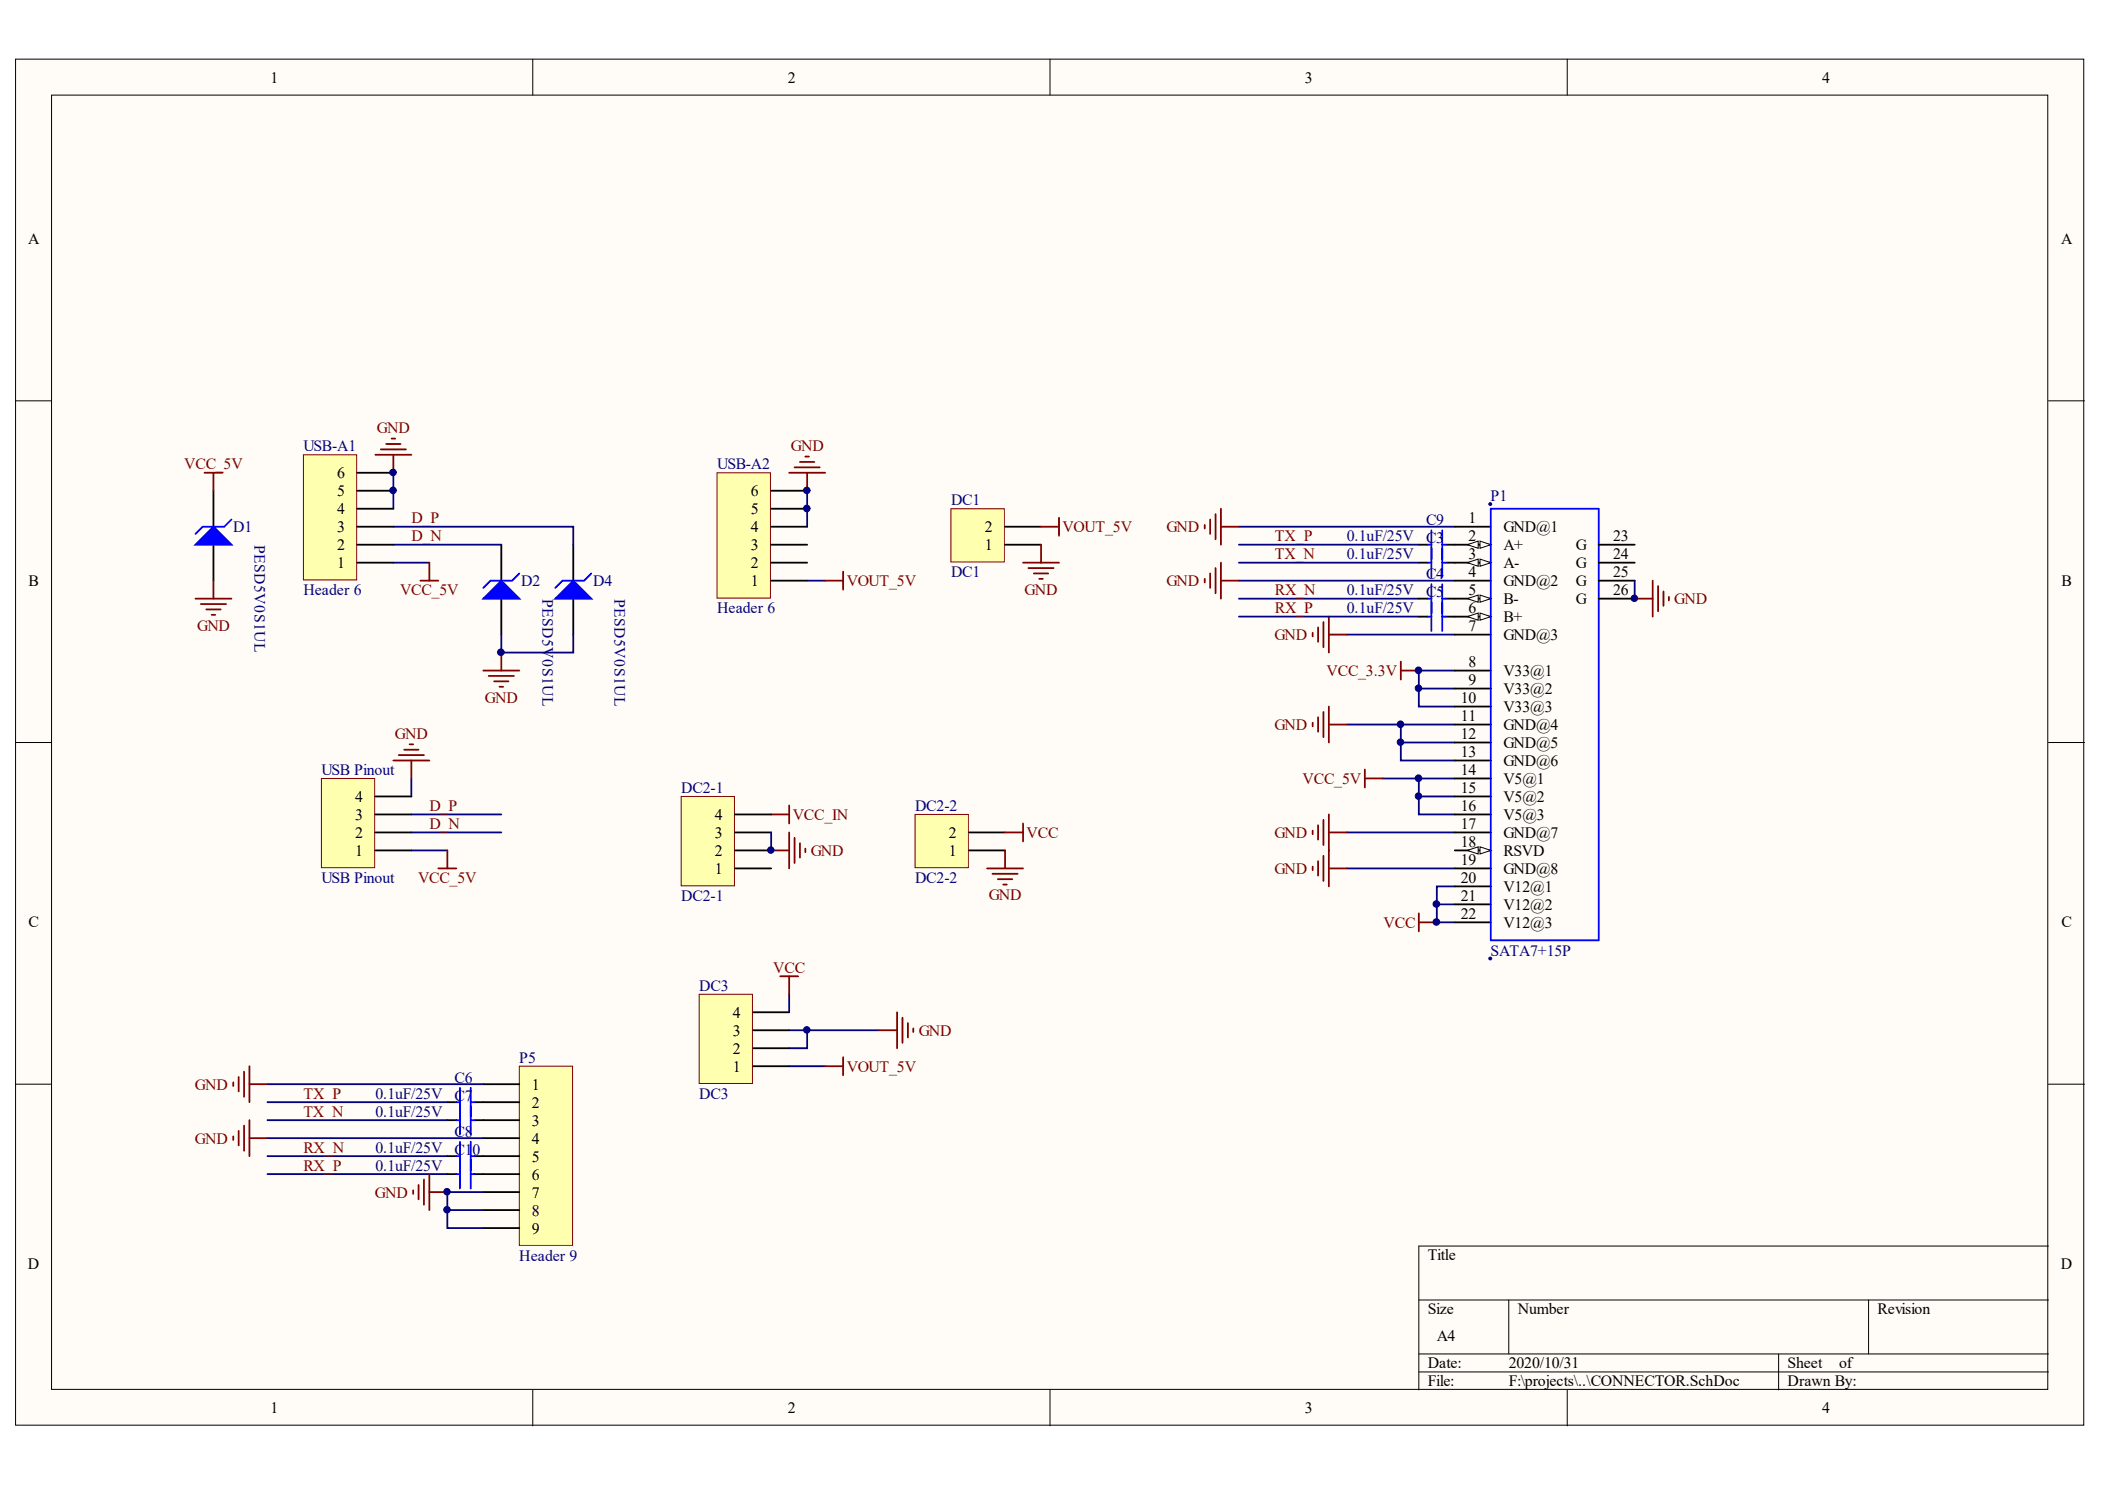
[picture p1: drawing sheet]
<svg xmlns="http://www.w3.org/2000/svg" width="297mm" height="210mm" viewBox="0 0 297 210" stroke-linecap="round" stroke-linejoin="round" font-family="sans-serif">
<g fill="#fffcf8" stroke="#000" stroke-width=".14">
<path d="M2.2 8.3h291.8v192.7h-291.8z"/>
<path d="M7.3 13.4h281.7v182.6h-281.7z"/>
</g>
<g fill="none" stroke="#000" stroke-width=".14">
<path d="M75.2 8.3v5.1M148.2 8.3v5.1M221.2 8.3v5.1M2.2 56.5h5.1M289.1 56.5h5M2.2 104.7h5.1M289.1 104.7h5M2.2 152.9h5.1M289.1 152.9h5M289.1 175.8h-88.9v20.3M75.2 196.1v5M148.2 196.1v5"/>
<path d="M200.2 183.4h88.9M200.2 191h88.9M200.2 193.5h88.9M212.9 183.4v7.6M221.2 196.1v5M251 191v5.1M263.7 183.4v7.6"/>
</g>
<path d="M55.5 79.4h5.1M113.9 69.2v5.1M113.9 81.9h2.5M58 109.8v2.6M58 120h5.1M58 114.9h12.7M58 117.4h12.7" fill="none" stroke="#000080" stroke-width=".25"/>
<g fill="none" stroke="#800000" stroke-width=".25">
<path d="M60.6 79.4v2.5M59.3 81.9h2.6M55.5 107.3h5.1M56.3 106.5h3.5M57 105.8h2.1M57.8 105h.5M58 107.3v2.5M63.1 120v2.5M108.8 114.9h2.6M108.8 120h2.6M111.4 113.6v2.6M111.4 117.4v5.1"/>
<path d="M112.1 118.2v3.5M112.9 118.9v2.1M113.6 119.7v.5M61.9 122.5h2.5"/>
</g>
<path d="M134.2 71.8h7.5v7.5h-7.5z" fill="#ffffb0" stroke="#800000" stroke-width=".14"/>
<path d="M141.8 76.8h5.1M141.8 74.3h5.1" fill="none" stroke="#000" stroke-width=".25"/>
<g fill="none" stroke="#800000" stroke-width=".25">
<path d="M53 64.2h5M53.7 63.4h3.6M54.5 62.6h2M55.3 61.9h.5M55.5 64.2v2.5M111.4 66.7h5M112.1 65.9h3.6M112.9 65.2h2M113.6 64.4h.6M113.9 66.7v2.5M144.4 79.4h5M146.9 76.8v2.6"/>
<path d="M145.1 80.1h3.6M145.9 80.9h2M146.6 81.7h.6"/>
</g>
<path d="M129.1 114.9h7.5v7.5h-7.5z" fill="#ffffb0" stroke="#800000" stroke-width=".14"/>
<path d="M30.1 69.2v5.1M30.1 76.8v5.1M70.7 76.8v5.1M80.9 76.8v5.1M70.7 84.4v5.1M80.9 84.4v5.1M136.7 120h5.1M136.7 117.4h5.1" fill="none" stroke="#000" stroke-width=".25"/>
<g fill="none" stroke="#800000" stroke-width=".25">
<path d="M28.9 66.7h2.5M30.1 66.7v2.5M170 74v.6M170.8 73.3v2M171.5 72.5v3.6M172.3 71.8v5M172.3 79.4v5M172.3 74.3h2.5M27.6 84.4h5.1M28.3 85.2h3.6M29.1 86h2M29.9 86.7h.5"/>
<path d="M30.1 81.9v2.5M68.2 94.6h5.1M69 95.4h3.5M69.7 96.1h2.1M70.5 96.9h.5M70.7 92.1v2.5M170 81.7v.5M170.8 80.9v2M171.5 80.1v3.6M172.3 81.9h2.5M185.2 89.3v.5M186 88.5v2"/>
<path d="M186.8 87.7v3.6M187.5 87v5.1M187.5 99.7v5M187.5 89.5h2.6M197.7 93.3v2.6M197.7 94.6h2.5M141.8 120v2.5M141.8 117.4h2.6M144.4 116.2v2.5M185.2 102v.5M185.2 117.2v.5M186 101.2v2"/>
<path d="M186 116.4v2M186.8 100.4v3.6M186.8 115.7v3.5M187.5 117.4h2.6M187.5 114.9v10.1M187.5 102.2h2.6M192.6 108.5v2.6M192.6 109.8h2.5M139.3 122.5h5.1M140 123.3h3.6M140.8 124h2M141.6 124.8h.5"/>
<path d="M185.2 122.2v.6M186 121.5v2M186.8 120.7v3.6M187.5 122.5h2.6M200.2 128.8v2.6M200.2 130.1h2.6"/>
</g>
<g fill="none" stroke="#000080" stroke-width=".25">
<path d="M55.5 74.3h25.4v2.5M55.5 76.8h15.2M174.8 74.3h30.5M70.7 89.5v2.6h10.2v-2.6M174.8 81.9h30.5M174.8 84.4h25.4M174.8 87h25.4M190.1 89.5h15.2M200.2 97.1h5.1M205.3 94.6h-5.1v5.1h5.1M190.1 102.2h15.2M190.1 117.4h15.2"/>
<path d="M195.1 109.8h10.2M197.7 102.2v5.1h7.6M197.7 104.7h7.6M200.2 109.8v5.1h5.1M200.2 112.4h5.1M190.1 122.5h15.2M202.8 127.6h2.5M205.3 125h-2.5v5.1h2.5"/>
</g>
<g fill="#00f" stroke="#00f" stroke-width=".25">
<path d="M68.2 84.4l2.5-2.5 2.6 2.5z"/>
<path d="M78.4 84.4l2.5-2.5 2.5 2.5z"/>
<path d="M27.6 76.8l2.5-2.5 2.6 2.5z"/>
</g>
<path d="M32.7 73.3l-1.1 1h-3l-1 1M73.3 80.9l-1 1h-3.1l-1 1M83.4 80.9l-1 1h-3l-1 1" fill="none" stroke="#00f" stroke-width=".25"/>
<path d="M73.3 150.4h7.5v25.3h-7.5z" fill="#ffffb0" stroke="#800000" stroke-width=".14"/>
<g fill="none" stroke="#000" stroke-width=".25">
<path d="M200.2 76.8h1.3M200.2 79.4h1.3M204 76.8h1.3M204 79.4h1.3M200.2 84.4h1.3M200.2 87h1.3M204 84.4h1.3M204 87h1.3M63.1 155.5h1.3M63.1 158h1.3M66.9 155.5h6.4M66.9 158h6.4"/>
<path d="M68.2 152.9h5.1M63.1 163.1h1.3M63.1 165.6h1.3M66.9 163.1h6.4M66.9 165.6h6.4M68.2 160.6h5.1M68.2 168.2h5.1M68.2 170.7h5.1M68.2 173.2h5.1"/>
</g>
<path d="M174.8 79.4h25.4M174.8 76.8h25.4M37.7 152.9h30.5M37.7 158h25.4M37.7 155.5h25.4M37.7 160.6h30.5M37.7 163.1h25.4M37.7 165.6h25.4M63.1 170.7h5.1M68.2 168.2h-5.1v5h5.1" fill="none" stroke="#000080" stroke-width=".25"/>
<g fill="none" stroke="#00f" stroke-width=".25">
<path d="M201.5 76.8h.5M201.5 79.4h.5M202 74.8v6.6M203.5 74.8v6.6M203.5 76.8h.5M203.5 79.4h.5M201.5 84.4h.5M201.5 87h.5M202 82.4v6.6M203.5 82.4v6.6M203.5 84.4h.5M203.5 87h.5"/>
<path d="M64.4 155.5h.5M64.4 158h.5M64.9 153.4v6.6M66.4 153.4v6.6M66.4 155.5h.5M66.4 158h.5M64.4 163.1h.5M64.4 165.6h.5M64.9 161.1v6.6M66.4 161.1v6.6M66.4 163.1h.5M66.4 165.6h.5"/>
</g>
<g fill="none" stroke="#800000" stroke-width=".25">
<path d="M146.9 74.3h2.5M149.4 73v2.6M116.4 81.9h2.6M119 80.6v2.6M32.9 152.7v.5M33.7 151.9v2.1M33.7 159.5v2.1M34.4 151.2v3.5M34.4 158.8v3.5M35.2 150.4v5.1M35.2 158v5.1M35.2 152.9h2.5"/>
<path d="M32.9 160.3v.5M35.2 160.6h2.5M58.3 167.9v.5M59.1 167.1v2.1M59.8 166.4v3.5M60.6 165.6v5.1M60.6 168.2h2.5"/>
</g>
<path d="M96.1 112.4h7.5v12.6h-7.5z" fill="#ffffb0" stroke="#800000" stroke-width=".14"/>
<path d="M103.7 120h5.1M103.7 117.4h5.1M103.7 114.9h5.1M103.7 122.5h5.1" fill="none" stroke="#000" stroke-width=".25"/>
<path d="M108.8 117.4v2.6" fill="none" stroke="#000080" stroke-width=".25"/>
<path d="M45.4 109.8h7.5v12.6h-7.5z" fill="#ffffb0" stroke="#800000" stroke-width=".14"/>
<path d="M205.3 74.3h5.1M205.3 76.8h5.1M53 120h5M53 117.4h5M53 114.9h5M53 112.4h5" fill="none" stroke="#000" stroke-width=".25"/>
<g fill="#fffcf8" stroke="#000" stroke-width=".14">
<path d="M208.8 76.3l1.6 .5-1.6 .5z"/>
<path d="M207.1 76.8l1.5-.5v1z"/>
</g>
<path d="M205.3 79.4h5.1" fill="none" stroke="#000" stroke-width=".25"/>
<g fill="#fffcf8" stroke="#000" stroke-width=".14">
<path d="M208.8 78.9l1.6 .5-1.6 .5z"/>
<path d="M207.1 79.4l1.5-.5v1z"/>
</g>
<path d="M205.3 81.9h5.1M205.3 84.4h5.1" fill="none" stroke="#000" stroke-width=".25"/>
<g fill="#fffcf8" stroke="#000" stroke-width=".14">
<path d="M208.8 83.9l1.6 .5-1.6 .6z"/>
<path d="M207.1 84.4l1.5-.5v1.1z"/>
</g>
<path d="M205.3 87h5.1" fill="none" stroke="#000" stroke-width=".25"/>
<g fill="#fffcf8" stroke="#000" stroke-width=".14">
<path d="M208.8 86.5l1.6 .5-1.6 .5z"/>
<path d="M207.1 87l1.5-.5v1z"/>
</g>
<path d="M205.3 89.5h5.1M205.3 94.6h5.1M205.3 97.1h5.1M205.3 99.7h5.1M205.3 102.2h5.1M205.3 104.7h5.1M205.3 107.3h5.1M205.3 109.8h5.1M205.3 112.4h5.1M205.3 114.9h5.1M205.3 117.4h5.1M205.3 120h5.1" fill="none" stroke="#000" stroke-width=".25"/>
<g fill="#fffcf8" stroke="#000" stroke-width=".14">
<path d="M208.8 119.5l1.6 .5-1.6 .5z"/>
<path d="M207.1 120l1.5-.5v1z"/>
</g>
<path d="M225.6 76.8h5.1M225.6 79.4h5.1M225.6 81.9h5.1M225.6 84.4h5.1M205.3 122.5h5.1M205.3 125h5.1M205.3 127.6h5.1M205.3 130.1h5.1" fill="none" stroke="#000" stroke-width=".25"/>
<path d="M210.4 71.8h15.2v60.8h-15.2z" fill="none" stroke="#00f" stroke-width=".25"/>
<g fill="#000080" stroke="#000080" stroke-width=".14">
<circle cx="210.3" cy="71.1" r=".2"/>
<circle cx="210.3" cy="135.2" r=".2"/>
</g>
<path d="M230.7 84.4h2.5M233.2 81.9v5.1M234 82.7v3.5M234.7 83.4v2.1M235.5 84.2v.5" fill="none" stroke="#800000" stroke-width=".25"/>
<path d="M230.7 81.9v2.5" fill="none" stroke="#000080" stroke-width=".25"/>
<path d="M42.8 64.2h7.5v17.6h-7.5z" fill="#ffffb0" stroke="#800000" stroke-width=".14"/>
<path d="M50.4 79.4h5.1M50.4 76.8h5.1M50.4 74.3h5.1M50.4 71.8h5.1M50.4 69.2h5.1M50.4 66.7h5.1" fill="none" stroke="#000" stroke-width=".25"/>
<path d="M101.2 66.7h7.5v17.7h-7.5z" fill="#ffffb0" stroke="#800000" stroke-width=".14"/>
<path d="M108.8 79.4h5.1M108.8 76.8h5.1M108.8 74.3h5.1M108.8 71.8h5.1M108.8 69.2h5.1M108.8 81.9h5.1" fill="none" stroke="#000" stroke-width=".25"/>
<path d="M111.4 140.3v2.5M111.4 150.4h5M111.4 145.3h12.7M113.9 145.3v2.6h-2.5" fill="none" stroke="#000080" stroke-width=".25"/>
<path d="M98.7 140.3h7.5v12.5h-7.5z" fill="#ffffb0" stroke="#800000" stroke-width=".14"/>
<path d="M106.3 150.4h5.1M106.3 147.9h5.1M106.3 145.3h5.1M106.3 142.8h5.1" fill="none" stroke="#000" stroke-width=".25"/>
<path d="M110.1 137.7h2.5M111.4 137.7v2.6M116.4 150.4h2.6M119 149.1v2.6M124.1 145.3h2.5M126.6 142.8v5.1M127.4 143.6v3.5M128.1 144.3v2M128.9 145.1v.5" fill="none" stroke="#800000" stroke-width=".25"/>
<path d="M55.5 66.7v5.1" fill="none" stroke="#000080" stroke-width=".25"/>
<g fill="#000080" stroke="#000080" stroke-width=".14">
<circle cx="55.5" cy="69.2" r=".46"/>
<circle cx="55.5" cy="66.6" r=".46"/>
<circle cx="63.1" cy="170.6" r=".46"/>
<circle cx="63.1" cy="168.1" r=".46"/>
<circle cx="70.7" cy="92" r=".46"/>
<circle cx="108.8" cy="119.9" r=".46"/>
<circle cx="113.8" cy="145.3" r=".46"/>
<circle cx="113.8" cy="71.7" r=".46"/>
<circle cx="113.8" cy="69.2" r=".46"/>
<circle cx="197.6" cy="104.7" r=".46"/>
<circle cx="197.6" cy="102.2" r=".46"/>
<circle cx="200.2" cy="112.3" r=".46"/>
<circle cx="200.2" cy="109.8" r=".46"/>
<circle cx="200.2" cy="97.1" r=".46"/>
<circle cx="200.2" cy="94.6" r=".46"/>
<circle cx="202.7" cy="130.1" r=".46"/>
<circle cx="202.7" cy="127.5" r=".46"/>
<circle cx="230.6" cy="84.4" r=".46"/>
</g>
<g font-size="2.2">
<text x="38.2" y="11.7">1</text>
<text x="111.2" y="11.7">2</text>
<text x="184.1" y="11.7">3</text>
<text x="257.1" y="11.7">4</text>
<text x="4" y="34.4">A</text>
<text x="290.8" y="34.4">A</text>
<text x="47.6" y="70">5</text>
<text x="47.6" y="67.5">6</text>
<text x="106" y="70">6</text>
<text x="47.6" y="77.6">2</text>
<text x="47.6" y="75.1">3</text>
<text x="47.6" y="72.6">4</text>
<text x="106" y="77.6">3</text>
<text x="106" y="75.1">4</text>
<text x="106" y="72.6">5</text>
<text x="139" y="77.6">1</text>
<text x="139" y="75.1">2</text>
<text x="207.2" y="73.8">1</text>
<text x="207.2" y="76.4">2</text>
<text x="212.1" y="75.1">GND@1</text>
<text x="212.1" y="77.6">A+</text>
<text x="222.4" y="77.6">G</text>
<text x="227.6" y="76.4">23</text>
<text x="4" y="82.6">B</text>
<text x="47.6" y="80.2">1</text>
<text x="106" y="82.7">1</text>
<text x="106" y="80.2">2</text>
<text x="207.2" y="78.9">3</text>
<text x="207.2" y="81.4">4</text>
<text x="207.2" y="84">5</text>
<text x="212.1" y="80.2">A-</text>
<text x="212.1" y="82.7">GND@2</text>
<text x="222.4" y="80.2">G</text>
<text x="222.4" y="82.7">G</text>
<text x="227.6" y="78.9">24</text>
<text x="227.6" y="81.4">25</text>
<text x="227.6" y="84">26</text>
<text x="290.9" y="82.6">B</text>
<text x="207.2" y="86.5">6</text>
<text x="207.2" y="89">7</text>
<text x="212.1" y="85.2">B-</text>
<text x="212.1" y="87.8">B+</text>
<text x="222.4" y="85.2">G</text>
<text x="207.2" y="94.1">8</text>
<text x="212.1" y="90.3">GND@3</text>
<text x="212.1" y="95.4">V33@1</text>
<text x="206.1" y="99.2">10</text>
<text x="206.1" y="101.7">11</text>
<text x="207.2" y="96.7">9</text>
<text x="212.1" y="97.9">V33@2</text>
<text x="212.1" y="100.5">V33@3</text>
<text x="206.1" y="104.3">12</text>
<text x="206.1" y="106.8">13</text>
<text x="212.1" y="103">GND@4</text>
<text x="212.1" y="105.5">GND@5</text>
<text x="50.1" y="113.1">4</text>
<text x="206.1" y="109.3">14</text>
<text x="206.1" y="111.9">15</text>
<text x="212.1" y="108.1">GND@6</text>
<text x="212.1" y="110.6">V5@1</text>
<text x="212.1" y="113.1">V5@2</text>
<text x="50.1" y="118.2">2</text>
<text x="50.1" y="115.7">3</text>
<text x="100.9" y="118.2">3</text>
<text x="100.9" y="115.7">4</text>
<text x="133.9" y="118.2">2</text>
<text x="206.1" y="114.4">16</text>
<text x="206.1" y="117">17</text>
<text x="206.1" y="119.5">18</text>
<text x="212.1" y="115.7">V5@3</text>
<text x="212.1" y="118.2">GND@7</text>
<text x="50.1" y="120.8">1</text>
<text x="100.9" y="123.3">1</text>
<text x="100.9" y="120.8">2</text>
<text x="133.9" y="120.8">1</text>
<text x="206.1" y="122">19</text>
<text x="206.1" y="124.6">20</text>
<text x="212.1" y="120.8">RSVD</text>
<text x="212.1" y="123.3">GND@8</text>
<text x="212.1" y="125.8">V12@1</text>
<text x="4" y="130.8">C</text>
<text x="206.1" y="127.1">21</text>
<text x="206.1" y="129.6">22</text>
<text x="212.1" y="128.4">V12@2</text>
<text x="212.1" y="130.9">V12@3</text>
<text x="290.9" y="130.8">C</text>
<text x="103.4" y="143.6">4</text>
<text x="103.4" y="148.7">2</text>
<text x="103.4" y="146.1">3</text>
<text x="75.1" y="153.7">1</text>
<text x="103.4" y="151.2">1</text>
<text x="75.1" y="156.3">2</text>
<text x="75.1" y="158.8">3</text>
<text x="75.1" y="161.3">4</text>
<text x="75.1" y="163.9">5</text>
<text x="75.1" y="166.4">6</text>
<text x="75.1" y="169">7</text>
<text x="75.1" y="171.5">8</text>
<text x="3.9" y="179">D</text>
<text x="75.1" y="174">9</text>
<text x="201.5" y="177.8">Title</text>
<text x="290.8" y="179">D</text>
<text x="201.5" y="185.4">Size</text>
<text x="214.2" y="185.4">Number</text>
<text x="264.9" y="185.4">Revision</text>
<text x="202.8" y="189.2">A4</text>
<text x="201.5" y="193">Date:</text>
<text x="201.5" y="195.5">File:</text>
<text x="212.9" y="193">2020/10/31</text>
<text x="212.9" y="195.5">F:\projects\..\CONNECTOR.SchDoc</text>
<text x="252.3" y="193">Sheet</text>
<text x="252.3" y="195.5">Drawn By:</text>
<text x="259.5" y="193">of</text>
<text x="38.2" y="199.4">1</text>
<text x="111.2" y="199.4">2</text>
<text x="184.1" y="199.4">3</text>
<text x="257.1" y="199.4">4</text>
</g>
<g font-size="2.2" fill="#000080">
<text x="42.8" y="63.7">USB-A1</text>
<text x="101.2" y="66.2">USB-A2</text>
<text x="134.2" y="71.3">DC1</text>
<text x="210.3" y="70.7">P1</text>
<text x="32.9" y="75.1">D1</text>
<text x="35.9" y="76.8" transform="rotate(90 35.9 76.8)">PESD5V0S1UL</text>
<text x="190.1" y="76.4">0.1uF/25V</text>
<text x="201.2" y="74.1">C9</text>
<text x="201.2" y="76.6">C3</text>
<text x="42.8" y="84">Header 6</text>
<text x="73.5" y="82.7">D2</text>
<text x="83.7" y="82.7">D4</text>
<text x="134.2" y="81.4">DC1</text>
<text x="190.1" y="78.9">0.1uF/25V</text>
<text x="190.1" y="84">0.1uF/25V</text>
<text x="201.2" y="81.7">C4</text>
<text x="76.5" y="84.4" transform="rotate(90 76.5 84.4)">PESD5V0S1UL</text>
<text x="86.7" y="84.4" transform="rotate(90 86.7 84.4)">PESD5V0S1UL</text>
<text x="101.2" y="86.5">Header 6</text>
<text x="190.1" y="86.5">0.1uF/25V</text>
<text x="201.2" y="84.2">C5</text>
<text x="45.4" y="109.3">USB Pinout</text>
<text x="96.1" y="111.9">DC2-1</text>
<text x="129.1" y="114.4">DC2-2</text>
<text x="45.4" y="124.6">USB Pinout</text>
<text x="129.1" y="124.6">DC2-2</text>
<text x="96.1" y="127.1">DC2-1</text>
<text x="210.3" y="134.8">SATA7+15P</text>
<text x="98.7" y="139.8">DC3</text>
<text x="73.3" y="149.9">P5</text>
<text x="53" y="155">0.1uF/25V</text>
<text x="64.1" y="152.7">C6</text>
<text x="64.1" y="155.3">C7</text>
<text x="98.7" y="155">DC3</text>
<text x="53" y="157.5">0.1uF/25V</text>
<text x="64.1" y="160.3">C8</text>
<text x="53" y="162.6">0.1uF/25V</text>
<text x="53" y="165.2">0.1uF/25V</text>
<text x="64.1" y="162.9">C1</text>
<text x="66.7" y="162.9">0</text>
<text x="73.3" y="177.8">Header 9</text>
</g>
<g font-size="2.2" fill="#800000">
<text x="53.2" y="61.1">GND</text>
<text x="111.6" y="63.7">GND</text>
<text x="26" y="66.2">VCC_5V</text>
<text x="58" y="73.8">D_P</text>
<text x="58" y="76.4">D_N</text>
<text x="149.9" y="75.1">VOUT_5V</text>
<text x="164.6" y="75.1">GND</text>
<text x="179.9" y="76.4">TX_P</text>
<text x="56.4" y="83.9">VCC_5V</text>
<text x="119.5" y="82.7">VOUT_5V</text>
<text x="144.6" y="83.9">GND</text>
<text x="164.6" y="82.7">GND</text>
<text x="179.9" y="84">RX_N</text>
<text x="179.9" y="78.9">TX_N</text>
<text x="27.8" y="89">GND</text>
<text x="179.9" y="86.5">RX_P</text>
<text x="236.3" y="85.2">GND</text>
<text x="179.8" y="90.3">GND</text>
<text x="187.2" y="95.4">VCC_3.3V</text>
<text x="68.4" y="99.1">GND</text>
<text x="55.7" y="104.3">GND</text>
<text x="179.8" y="103">GND</text>
<text x="183.8" y="110.6">VCC_5V</text>
<text x="60.6" y="114.4">D_P</text>
<text x="60.6" y="117">D_N</text>
<text x="111.9" y="115.7">VCC_IN</text>
<text x="144.9" y="118.2">VCC</text>
<text x="179.8" y="118.2">GND</text>
<text x="59" y="124.5">VCC_5V</text>
<text x="114.4" y="120.8">GND</text>
<text x="179.8" y="123.3">GND</text>
<text x="139.5" y="127">GND</text>
<text x="195.2" y="130.9">VCC</text>
<text x="109.1" y="137.2">VCC</text>
<text x="129.6" y="146.1">GND</text>
<text x="27.5" y="153.7">GND</text>
<text x="42.8" y="155">TX_P</text>
<text x="119.5" y="151.2">VOUT_5V</text>
<text x="27.5" y="161.3">GND</text>
<text x="42.8" y="157.5">TX_N</text>
<text x="42.8" y="165.2">RX_P</text>
<text x="42.8" y="162.6">RX_N</text>
<text x="52.9" y="169">GND</text>
</g>
</svg>
